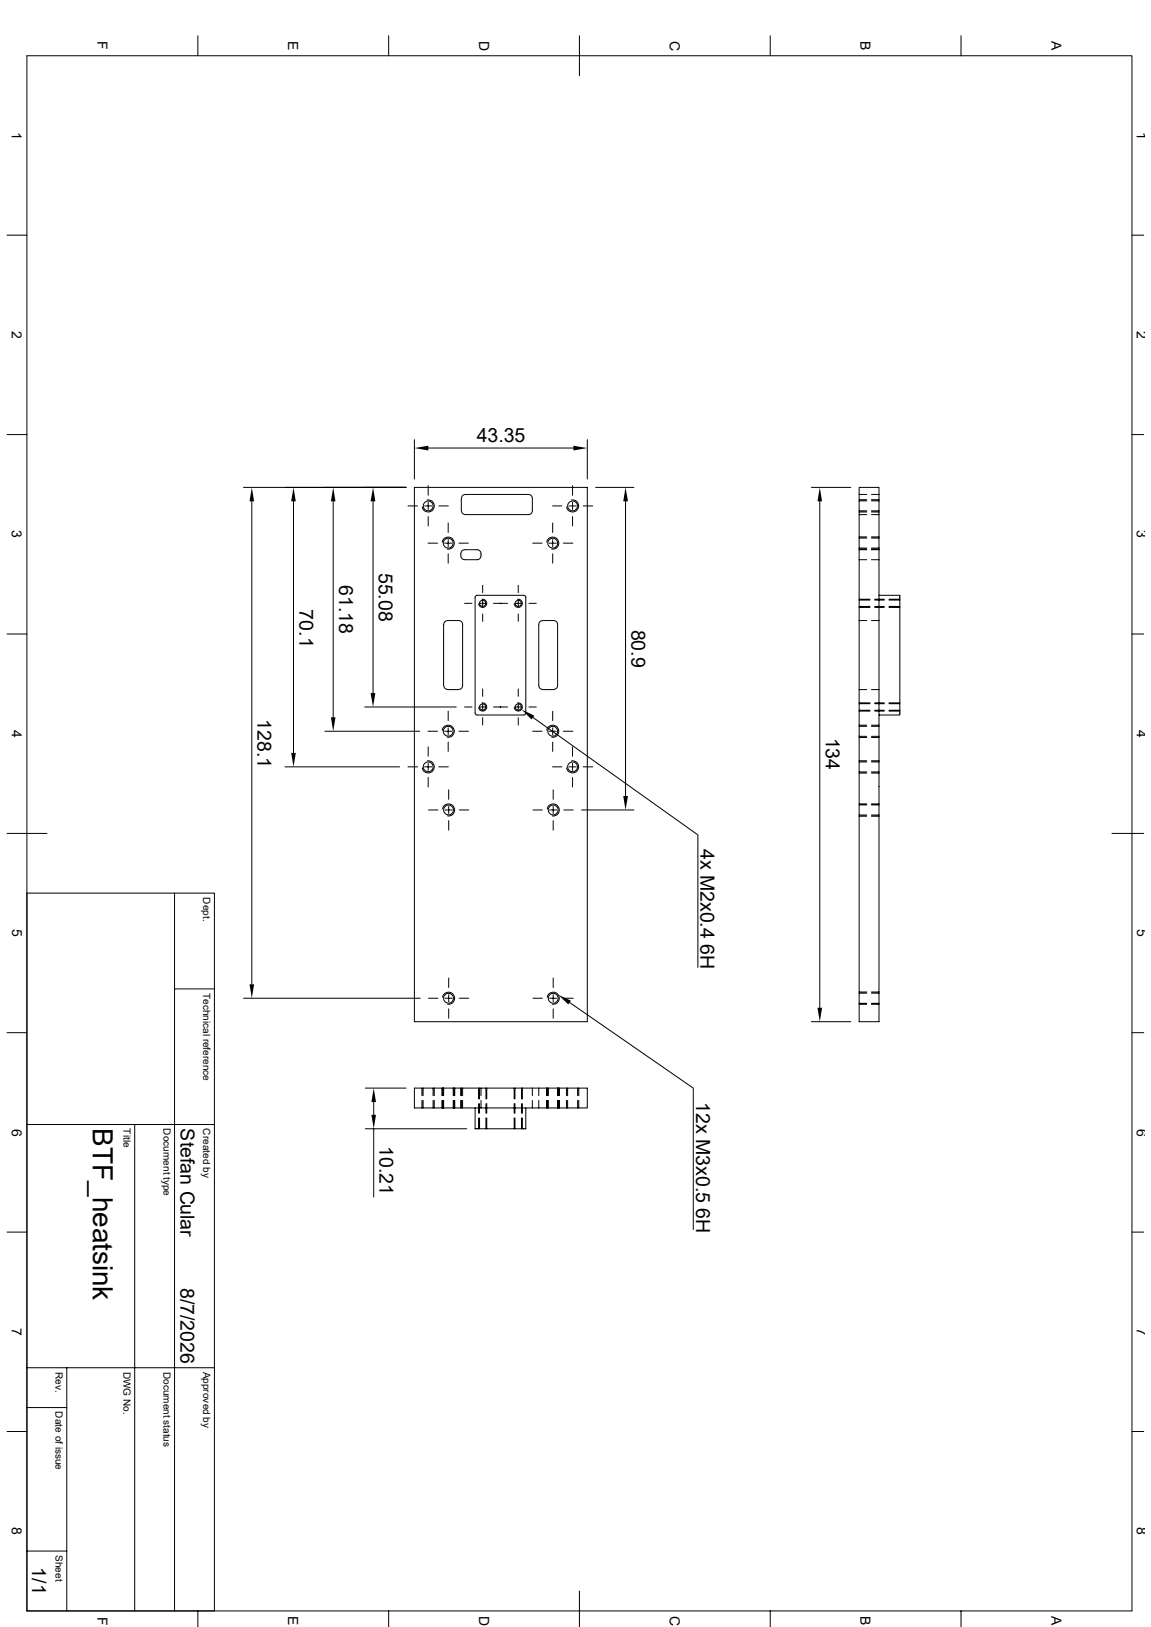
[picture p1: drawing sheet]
<svg xmlns="http://www.w3.org/2000/svg" width="297mm" height="420mm" viewBox="0 0 297 420" stroke-linecap="round" stroke-linejoin="round" font-family="sans-serif">
<g fill="none" stroke="#000" stroke-width=".26">
<path d="M6.9 14.4h285.2v401.4h-285.2zM51.1 9.2v5.2M100.3 9.2v5.2M149.5 9.2v10.4M198.8 9.2v5.2M248 9.2v5.2M1.8 60.7h5.1M292.1 60.7h3M1.8 112.2h5.1M106.9 113.5v10.2M110.5 115.7h37.5M151.6 113.5v10.2"/>
<path d="M292.1 112.2h3M62.8 125.8h42M65 129.4v124.7M75.7 129.4v65M86 129.4v55.8M96.3 129.4v49.5M105.3 130.6h2.4M106.9 125.8h44.7v137.9h-44.7zM109.6 130.6h1.8M110.2 129.1a1.55 1.55 0 0 1 1.8 1.2 1.55 1.55 0 0 1-1.3 1.8 1.55 1.55 0 0 1-1.7-1.2M110.5 125.4v2.4M110.5 129.7v1.8"/>
<path d="M110.5 133.3v2.5M113.2 130.6h2.5M114.1 140a1.55 1.55 0 0 1 1.8-1.3 1.55 1.55 0 0 1 1.3 1.8 1.55 1.55 0 0 1-1.8 1.2M115.7 135v2.5M115.7 139.3v1.8M119 128.7v3.1M119.1 128.7l.3-.8 .7-.3h16.3l.7 .3 .3 .8-.1 3.4-.2 .4-.5 .3h-16.5l-.7-.3-.3-.7M141.1 140a1.55 1.55 0 0 1 1.8-1.3 1.55 1.55 0 0 1 1.2 1.8 1.55 1.55 0 0 1-1.7 1.2M142.6 130.6h2.4M142.6 135v2.5M142.6 139.3v1.8M146.8 130.6h1.9"/>
<path d="M147.5 129.1a1.55 1.55 0 0 1 1.8 1.2 1.55 1.55 0 0 1-1.3 1.8 1.55 1.55 0 0 1-1.8-1.2M147.7 125.4v2.4M147.7 129.7v1.8M147.7 133.3v2.5M150.5 130.6h2.5M153.7 125.8h9.9M161.4 129.4v76.1M209.4 125.8h10.1M211.5 129.4v130.7M221.7 125.8h5.1v137.9h-5.1zM221.7 132.8h1.9M221.7 127.6h1.9"/>
<path d="M221.7 138.9h1.9M221.7 131.9h1.9M221.7 129.3h1.9M221.7 138.6h1.9M221.7 132.2h1.9M221.7 129h1.9M224.9 132.8h1.9M224.9 127.6h1.9M224.9 138.9h1.9M224.9 131.9h1.9M224.9 129.3h1.9M224.9 138.6h1.9"/>
<path d="M224.9 132.2h1.9M224.9 129h1.9M110.4 140.2h2.5M114.7 140.2h1.9M115.7 143v2.4M118.4 140.2h2.5M119.2 142.2l.7-.3h3.2a1.32 1.32 0 0 1 1.1 1.3 1.32 1.32 0 0 1-1.1 1.3h-3.2a1.36 1.36 0 0 1-.7-2.3zM119.9 155.7h1.9M122.6 154l.5-.3h12.1l.4 .3 .1 30.1-.3 .4-12.3 .1-.5-.3zM123.7 155.7h1.8M124.4 154.7a1.06 1.06 0 0 1 1.2 .9 1.06 1.06 0 0 1-.9 1.2 1.06 1.06 0 0 1-1.2-.9M124.5 151.1v1.9"/>
<path d="M124.5 154.8v1.9M124.5 158.5v1.9M127.3 155.7h3.7M132.8 155.7h1.9M133.6 154.7a1.06 1.06 0 0 1 1.2 .9 1.06 1.06 0 0 1-.9 1.2 1.06 1.06 0 0 1-1.2-.9M133.7 151.1v1.9M133.7 154.8v1.9M133.7 158.5v1.9M136.5 155.7h1.9M137.5 140.2h2.4M141.7 140.2h1.9M142.6 143v2.4"/>
<path d="M145.4 140.2h2.4M221.7 141.9h1.9M221.7 144.5h1.9M221.7 141.5h1.9M221.7 156.5h2.8M221.7 154.9h2.8M221.7 141.8h1.9M221.7 156.8h2.8M221.7 154.7h2.8M224.9 141.9h1.9M224.9 144.5h1.9M224.9 141.5h1.9"/>
<path d="M224.9 141.8h1.9M225.7 156.5h2.5M225.7 154.9h2.5M225.7 156.8h2.5M225.7 154.7h2.5M226.8 153.7h5.4v30.9h-5.4M229.4 156.5h2.8M229.4 154.9h2.8M229.4 156.8h2.8M229.4 154.7h2.8M1.8 163.7h5.1M114.5 161.2v15.8"/>
<path d="M114.5 161.2l.3-.7 .7-.3h3.1l.7 .5 .1 .5-.1 16-.2 .5-.5 .2-3.1 .1-.7-.3-.3-.7M124.5 177.8v1.9M133.7 177.8v1.9M139.3 160.5l.7-.3h2.9l.5 .1 .4 .7 .1 16-.1 .5-.7 .4h-3.3l-.5-.2-.2-.5-.1-16zM221.7 160.2h1.9M221.7 178h1.9M224.9 160.2h1.9M224.9 178h1.9M292.1 163.7h3M73.6 198h29.5M83.8 188.8h24.5M94.1 182.5h23.6"/>
<path d="M105.3 198h2.4M109.6 198h1.8M110.2 196.4a1.55 1.55 0 0 1 1.8 1.3 1.55 1.55 0 0 1-1.3 1.8 1.55 1.55 0 0 1-1.7-1.3M110.4 188.8h2.5M110.5 192.8v2.4M110.5 197.1v1.8M113.2 198h2.5M114.1 188.5a1.55 1.55 0 0 1 1.8-1.3 1.55 1.55 0 0 1 1.3 1.8 1.55 1.55 0 0 1-1.8 1.3M114.7 188.8h1.9M115.7 183.6v2.4M115.7 187.9v1.8M115.7 191.6v2.4"/>
<path d="M118.4 188.8h2.5M119.9 182.5h1.9M123.7 182.5h1.8M124.4 181.4a1.06 1.06 0 0 1 1.2 .9 1.06 1.06 0 0 1-.9 1.2 1.06 1.06 0 0 1-1.2-.8M124.5 181.6v1.8M124.5 185.3v1.9M127.3 182.5h3.7M132.8 182.5h1.9M133.6 181.4a1.06 1.06 0 0 1 1.2 .9 1.06 1.06 0 0 1-.9 1.2 1.06 1.06 0 0 1-1.2-.8M133.7 181.6v1.8M133.7 185.3v1.9M136.5 182.5h1.9"/>
<path d="M137.5 188.8h2.4M137.5 185.2l42.6 30.3v34.2M141.1 188.5a1.55 1.55 0 0 1 1.8-1.3 1.55 1.55 0 0 1 1.2 1.8 1.55 1.55 0 0 1-1.7 1.3M141.7 188.8h1.9M142.6 198h2.4M142.6 183.6v2.4M142.6 187.9v1.8M142.6 191.6v2.4M145.4 188.8h2.4M146.8 198h1.9M147.5 196.4a1.55 1.55 0 0 1 1.8 1.3 1.55 1.55 0 0 1-1.3 1.8 1.55 1.55 0 0 1-1.8-1.3M147.7 192.8v2.4"/>
<path d="M147.7 197.1v1.8M150.5 198h2.5M221.7 187.5h1.9M221.7 190.1h1.9M221.7 199.3h1.9M221.7 196.7h1.9M221.7 183.3h2.8M221.7 181.7h2.8M221.7 187.2h1.9M221.7 190.4h1.9M221.7 199.6h1.9M221.7 196.4h1.9"/>
<path d="M221.7 183.6h2.8M221.7 181.4h2.8M224.9 187.5h1.9M224.9 190.1h1.9M224.9 199.3h1.9M224.9 196.7h1.9M224.9 187.2h1.9M224.9 190.4h1.9M224.9 199.6h1.9M224.9 196.4h1.9M225.7 183.3h2.5M225.7 181.7h2.5"/>
<path d="M225.7 183.6h2.5M225.7 181.4h2.5M229.4 183.3h2.8M229.4 181.7h2.8M229.4 183.6h2.8M229.4 181.4h2.8M1.8 215.1h10.3M110.5 200.7v2.5M110.6 209.1h2.4M114.2 208.8a1.55 1.55 0 0 1 1.8-1.2 1.55 1.55 0 0 1 1.3 1.7 1.55 1.55 0 0 1-1.8 1.3M114.9 209.1h1.8M115.8 203.9v2.4"/>
<path d="M115.8 208.2v1.8M115.8 211.8v2.5M118.5 209.1h2.4M137.5 209.1h2.5M141.2 208.8a1.55 1.55 0 0 1 1.8-1.2 1.55 1.55 0 0 1 1.3 1.7 1.55 1.55 0 0 1-1.8 1.3M141.8 209.1h1.8M142.7 203.9v2.4M142.7 208.2v1.8M142.7 211.8v2.5M145.5 209.1h2.4M147.7 200.7v2.5M150.1 209.1h13.5"/>
<path d="M221.7 207.8h1.9M221.7 210.4h1.9M221.7 207.5h1.9M221.7 210.7h1.9M224.9 207.8h1.9M224.9 210.4h1.9M224.9 207.5h1.9M224.9 210.7h1.9M286.9 215.1h8.2M6.9 230.5h48.4v185.3M45 230.5v185.3M45 255.3h10.3"/>
<path d="M62.8 257.7h45.6M110.6 257.7h2.4M114.2 257.4a1.55 1.55 0 0 1 1.8-1.2 1.55 1.55 0 0 1 1.3 1.7 1.55 1.55 0 0 1-1.8 1.3M114.9 257.7h1.8M115.8 252.5v2.4M115.8 256.8v1.8M118.5 257.7h2.4M137.5 257.7h2.5M141.2 257.4a1.55 1.55 0 0 1 1.8-1.2 1.55 1.55 0 0 1 1.3 1.7 1.55 1.55 0 0 1-1.8 1.3M141.8 257.7h1.8M142.7 252.5v2.4M142.7 256.8v1.8"/>
<path d="M145.5 257.7h2.4M147 258.8l31.9 22.1v36.5M221.7 256.4h1.9M221.7 259h1.9M221.7 256.1h1.9M221.7 259.2h1.9M224.9 256.4h1.9M224.9 259h1.9M224.9 256.1h1.9M224.9 259.2h1.9M1.8 266.6h5.1M115.8 260.4v2.4"/>
<path d="M142.7 260.4v2.4M209.4 263.7h10.1M292.1 266.6h3M6.9 290.3h48.4M34.8 290.3v125.5M94.3 280.9h10.5M94.3 291.4h26.1M96.4 284.5v3.3M96.4 291.4v17.6M106.9 280.9h44.7v5.1h-44.7zM108.9 280.9v1.9M108.9 284.1v1.9"/>
<path d="M109.2 280.9v1.9M109.2 284.1v1.9M111.8 280.9v1.9M111.8 284.1v1.9M112.1 280.9v1.9M112.1 284.1v1.9M114 280.9v1.9M114 284.1v1.9M114.2 280.9v1.9M114.2 284.1v1.9M114.3 280.9v1.9M114.3 284.1v1.9"/>
<path d="M114.4 280.9v1.9M114.4 284.1v1.9M117 280.9v1.9M117 284.1v1.9M117.1 280.9v1.9M117.1 284.1v1.9M117.2 280.9v1.9M117.2 284.1v1.9M117.3 280.9v1.9M117.3 284.1v1.9M118.9 280.9v1.9M118.9 284.1v1.9"/>
<path d="M119 280.9v1.9M119 284.1v1.9M119.4 280.9v1.9M119.4 284.1v1.9M122.6 286v5.4h13.1v-5.4M123.5 280.9v2.8M123.5 284.9v2.5M123.5 288.6v2.8M123.7 280.9v2.8M123.7 284.9v2.5M123.7 288.6v2.8M124.1 280.9v1.9"/>
<path d="M124.1 284.1v1.9M125.4 280.9v2.8M125.4 284.9v2.5M125.4 288.6v2.8M125.6 280.9v2.8M125.6 284.9v2.5M125.6 288.6v2.8M132.7 280.9v2.8M132.7 284.9v2.5M132.7 288.6v2.8M132.9 280.9v2.8M132.9 284.9v2.5"/>
<path d="M132.9 288.6v2.8M134.6 280.9v2.8M134.6 284.9v2.5M134.6 288.6v2.8M134.8 280.9v2.8M134.8 284.9v2.5M134.8 288.6v2.8M137.4 280.9v1.9M137.4 284.1v1.9M139 280.9v1.9M139 284.1v1.9M141.1 280.9v1.9"/>
<path d="M141.1 284.1v1.9M141.4 280.9v1.9M141.4 284.1v1.9M143.9 280.9v1.9M143.9 284.1v1.9M144.1 280.9v1.9M144.1 284.1v1.9M144.2 280.9v1.9M144.2 284.1v1.9M144.3 280.9v1.9M144.3 284.1v1.9M146.2 280.9v1.9"/>
<path d="M146.2 284.1v1.9M146.5 280.9v1.9M146.5 284.1v1.9M149.1 280.9v1.9M149.1 284.1v1.9M149.4 280.9v1.9M149.4 284.1v1.9M1.8 318.1h5.1M292.1 318.1h3M6.9 353.1h48.4M17.2 353.1v62.7M1.8 369.5h5.1"/>
<path d="M6.9 363.3h10.3M292.1 369.5h3M6.9 400.4h10.3M51.1 415.8v4.1M100.3 415.8v4.1M149.5 410.7v9.2M198.8 415.8v4.1M248 415.8v4.1"/>
<circle cx="110.5" cy="130.6" r="1.27"/>
<circle cx="147.7" cy="130.6" r="1.27"/>
<circle cx="115.7" cy="140.2" r="1.27"/>
<circle cx="124.5" cy="155.7" r=".8"/>
<circle cx="133.7" cy="155.7" r=".8"/>
<circle cx="142.6" cy="140.2" r="1.27"/>
<circle cx="110.5" cy="198" r="1.27"/>
<circle cx="115.7" cy="188.8" r="1.27"/>
<circle cx="124.5" cy="182.5" r=".8"/>
<circle cx="133.7" cy="182.5" r=".8"/>
<circle cx="142.6" cy="188.8" r="1.27"/>
<circle cx="147.7" cy="198" r="1.27"/>
<circle cx="115.7" cy="209.1" r="1.27"/>
<circle cx="142.7" cy="209.1" r="1.27"/>
<circle cx="115.7" cy="257.7" r="1.27"/>
<circle cx="142.7" cy="257.7" r="1.27"/>
</g>
<g fill="#000">
<path d="M106.9 115.7l3.6-.6v1.2zM148 115.1l3.6 .6-3.6 .6zM65 125.8l.6 3.6h-1.2zM75.7 125.8l.6 3.6h-1.2zM86 125.8l.6 3.6h-1.2zM96.3 125.8l.6 3.6h-1.3zM161.4 125.8l.7 3.6h-1.3zM211.5 125.8l.6 3.6h-1.2zM95.6 178.9h1.3l-.6 3.6zM75.1 194.4h1.2l-.6 3.6zM85.4 185.2h1.2l-.6 3.6zM134.6 183.1l3.3 1.6-.7 1z"/>
<path d="M160.8 205.5h1.3l-.7 3.6zM64.4 254.1h1.2l-.6 3.6zM144 256.8l3.3 1.5-.7 1zM210.9 260.1h1.2l-.6 3.6zM96.4 280.9l.6 3.6h-1.2zM95.8 287.8h1.2l-.6 3.6z"/>
</g>
<text font-size="7.2" x="23.9" y="291.3" transform="rotate(90 23.9 291.3)">BTF_heatsink</text>
<g font-size="5">
<text x="123" y="114.2">43.35</text>
<text x="97.7" y="147.9" transform="rotate(90 97.7 147.9)">55.08</text>
<text x="87.5" y="151" transform="rotate(90 87.5 151)">61.18</text>
<text x="77.3" y="157.3" transform="rotate(90 77.3 157.3)">70.1</text>
<text x="162.9" y="162.6" transform="rotate(90 162.9 162.6)">80.9</text>
<text x="66.5" y="185.6" transform="rotate(90 66.5 185.6)">128.1</text>
<text x="213.1" y="190.4" transform="rotate(90 213.1 190.4)">134</text>
<text x="180.8" y="219.1" transform="rotate(90 180.8 219.1)">4x M2x0.4 6H</text>
<text x="179.6" y="284.5" transform="rotate(90 179.6 284.5)">12x M3x0.5 6H</text>
<text x="46.6" y="291.3" transform="rotate(90 46.6 291.3)">Stefan Cular</text>
<text x="97.9" y="295.9" transform="rotate(90 97.9 295.9)">10.21</text>
<text x="46.6" y="332.4" transform="rotate(90 46.6 332.4)">8/7/2026</text>
<text x="8.3" y="404.6" transform="rotate(90 8.3 404.6)">1/1</text>
</g>
<g font-size="3.6">
<text x="25.1" y="10.7" transform="rotate(90 25.1 10.7)">F</text>
<text x="74.4" y="10.6" transform="rotate(90 74.4 10.6)">E</text>
<text x="123.6" y="10.5" transform="rotate(90 123.6 10.5)">D</text>
<text x="172.8" y="10.5" transform="rotate(90 172.8 10.5)">C</text>
<text x="222.1" y="10.6" transform="rotate(90 222.1 10.6)">B</text>
<text x="271.3" y="10.6" transform="rotate(90 271.3 10.6)">A</text>
<text x="3.1" y="34" transform="rotate(90 3.1 34)">1</text>
<text x="293.4" y="34" transform="rotate(90 293.4 34)">1</text>
<text x="3.1" y="85.4" transform="rotate(90 3.1 85.4)">2</text>
<text x="293.4" y="85.4" transform="rotate(90 293.4 85.4)">2</text>
<text x="3.1" y="136.9" transform="rotate(90 3.1 136.9)">3</text>
<text x="293.4" y="136.9" transform="rotate(90 293.4 136.9)">3</text>
<text x="3.1" y="188.4" transform="rotate(90 3.1 188.4)">4</text>
<text x="293.4" y="188.4" transform="rotate(90 293.4 188.4)">4</text>
<text x="3.1" y="239.9" transform="rotate(90 3.1 239.9)">5</text>
<text x="293.4" y="239.9" transform="rotate(90 293.4 239.9)">5</text>
<text x="3.1" y="291.3" transform="rotate(90 3.1 291.3)">6</text>
<text x="293.4" y="291.3" transform="rotate(90 293.4 291.3)">6</text>
<text x="3.1" y="342.8" transform="rotate(90 3.1 342.8)">7</text>
<text x="293.4" y="342.8" transform="rotate(90 293.4 342.8)">7</text>
<text x="3.1" y="394.3" transform="rotate(90 3.1 394.3)">8</text>
<text x="293.4" y="394.3" transform="rotate(90 293.4 394.3)">8</text>
<text x="25.1" y="417.3" transform="rotate(90 25.1 417.3)">F</text>
<text x="74.4" y="417.2" transform="rotate(90 74.4 417.2)">E</text>
<text x="123.6" y="417.1" transform="rotate(90 123.6 417.1)">D</text>
<text x="172.8" y="417.1" transform="rotate(90 172.8 417.1)">C</text>
<text x="222.1" y="417.2" transform="rotate(90 222.1 417.2)">B</text>
<text x="271.3" y="417.2" transform="rotate(90 271.3 417.2)">A</text>
</g>
<g font-size="2.6">
<text x="52.5" y="231.6" transform="rotate(90 52.5 231.6)">Dept.</text>
<text x="52.5" y="256.3" transform="rotate(90 52.5 256.3)">Technical reference</text>
<text x="31.9" y="291.3" transform="rotate(90 31.9 291.3)">Title</text>
<text x="42.2" y="291.3" transform="rotate(90 42.2 291.3)">Document type</text>
<text x="52.5" y="291.3" transform="rotate(90 52.5 291.3)">Created by</text>
<text x="14.4" y="354.1" transform="rotate(90 14.4 354.1)">Rev.</text>
<text x="31.9" y="354.1" transform="rotate(90 31.9 354.1)">DWG No.</text>
<text x="42.2" y="354.1" transform="rotate(90 42.2 354.1)">Document status</text>
<text x="52.5" y="354.1" transform="rotate(90 52.5 354.1)">Approved by</text>
<text x="14.4" y="364.4" transform="rotate(90 14.4 364.4)">Date of issue</text>
<text x="14.4" y="401.4" transform="rotate(90 14.4 401.4)">Sheet</text>
</g>
</svg>
